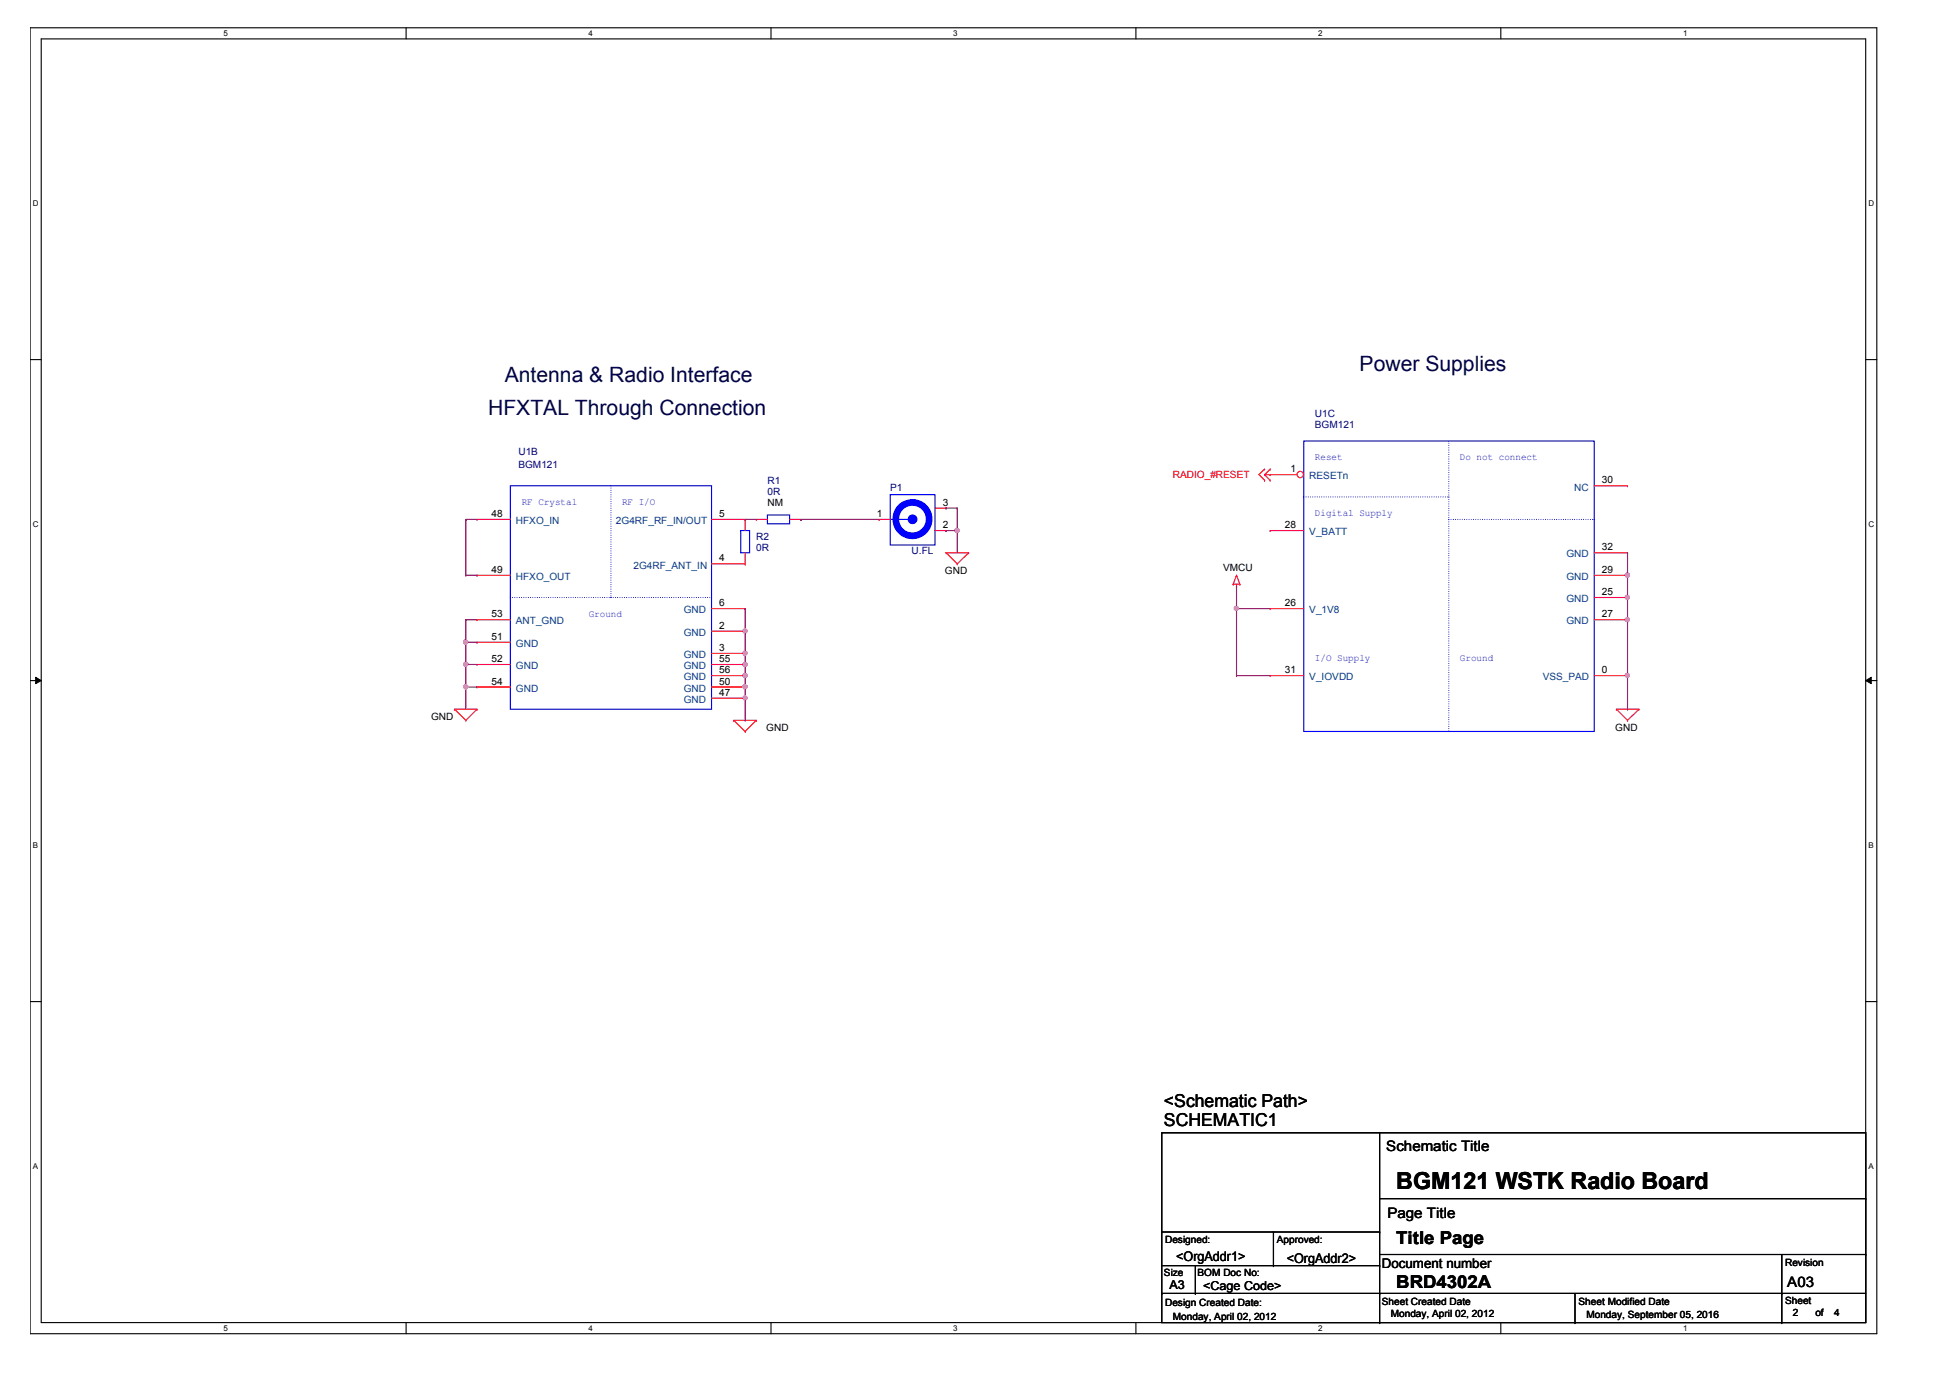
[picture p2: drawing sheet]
<svg xmlns="http://www.w3.org/2000/svg" width="297mm" height="210mm" viewBox="0 0 297 210" stroke-linecap="round" stroke-linejoin="round" font-family="sans-serif">
<path d="M4.6 4.2h281.3v199h-281.3zM6.3 5.9h277.9v195.6h-277.9z" fill="none" stroke="#000" stroke-width=".17"/>
<g fill="#fff">
<path d="M34 4.4h.7v1.4h-.7z"/>
<path d="M34 201.6h.7v1.4h-.7z"/>
</g>
<path d="M61.9 4.2v1.7M61.9 201.5v1.7" fill="none" stroke="#000" stroke-width=".17"/>
<g fill="#fff">
<path d="M89.6 4.4h.7v1.4h-.7z"/>
<path d="M89.6 201.6h.7v1.4h-.7z"/>
</g>
<path d="M117.4 4.2v1.7M117.4 201.5v1.7" fill="none" stroke="#000" stroke-width=".17"/>
<g fill="#fff">
<path d="M145.2 4.4h.7v1.4h-.7z"/>
<path d="M145.2 201.6h.7v1.4h-.7z"/>
</g>
<path d="M173 4.2v1.7M173 201.5v1.7" fill="none" stroke="#000" stroke-width=".17"/>
<g fill="#fff">
<path d="M200.8 4.4h.6v1.4h-.6z"/>
<path d="M200.8 201.6h.6v1.4h-.6z"/>
</g>
<path d="M228.6 4.2v1.7M228.6 201.5v1.7" fill="none" stroke="#000" stroke-width=".17"/>
<g fill="#fff">
<path d="M256.4 4.4h.6v1.4h-.6z"/>
<path d="M256.4 201.6h.6v1.4h-.6z"/>
<path d="M5 30.4h.9v1.3h-.9z"/>
<path d="M284.6 30.4h.9v1.3h-.9z"/>
<path d="M5 79.2h.9v1.4h-.9z"/>
<path d="M284.6 79.2h.9v1.4h-.9z"/>
</g>
<path d="M4.6 54.8h1.7M284.2 54.8h1.7" fill="none" stroke="#000" stroke-width=".17"/>
<g fill="#fff">
<path d="M5 128.1h.8v1.4h-.8z"/>
<path d="M284.6 128.1h.8v1.4h-.8z"/>
</g>
<path d="M4.6 103.7h1.7M284.2 103.7h1.7" fill="none" stroke="#000" stroke-width=".17"/>
<path d="M5.4 103.2l.9 .5-.9 .4zM284.2 103.7l.8-.5v.9z" fill="#000"/>
<path d="M5.4 103.2l.9 .5-.9 .4zM284.2 103.7l.8-.5v.9z" fill="none" stroke="#000" stroke-width=".15"/>
<g fill="#fff">
<path d="M5 177h.8v1.3h-.8z"/>
<path d="M284.6 177h.8v1.3h-.8z"/>
</g>
<g fill="none" stroke="#000" stroke-width=".17">
<path d="M4.6 152.6h1.7M284.2 152.6h1.7M177 172.6h107.2v28.9h-107.2zM210.2 172.6v28.9M177 197h.1M177 197h107.2M177 192.8h33.2M177 187.7h33.2M182.1 197h.1M182.1 192.8v4.2M194 192.8h.1M194 187.7v5.1"/>
<path d="M210.2 197h.1M210.2 192.8h.1M210.2 187.7h.1M210.2 182.6h74M210.2 191.1h74M239.9 197v4.5M271.4 197h.1M271.4 191.1v10.4M284.2 182.6h.1M284.2 191.1h.1M210.2 201.5h.1M239.9 201.5h.1"/>
<path d="M271.4 201.5h.1"/>
</g>
<g fill="none" stroke="#f00" stroke-width=".17">
<path d="M192.6 71.5h.1M192.6 73.2h.1M192.6 72.3h.1M192.6 71.5l-.8 .8 .8 .9M192.6 72.3l.9 .9M192.6 72.3h.9M193.5 71.5h.1M193.5 73.2h.1M193.5 71.5l-.9 .8M144.1 84.2h.1M144.1 84.2h3.4M144.1 84.2l1.7 1.7"/>
<path d="M145.8 85.9h.1M147.5 84.2h.1M147.5 84.2l-1.7 1.7M187.8 89h.1M187.8 89h1.1M188.4 89.3h.1M188.4 87.6h.1M188.4 89v.3M188.4 87.6l-.6 1.4M188.4 87.6l.5 1.4M188.9 89h.1M69.2 108h.1"/>
<path d="M69.2 108h3.5M69.2 108l1.8 1.7M71 109.7h.1M72.7 108h.1M72.7 108l-1.7 1.7M111.8 109.7h.1M111.8 109.7h3.4M111.8 109.7l1.7 1.7M113.5 111.4h.1M115.2 109.7h.1M115.2 109.7l-1.7 1.7M246.2 108h.1"/>
<path d="M246.2 108h3.5M246.2 108l1.7 1.7M247.9 109.7h.1M249.7 108h.1M249.7 108l-1.8 1.7"/>
</g>
<path d="M198.6 75.7h22.1M220.7 75.7h.1M220.7 79.1h22.1M220.7 67.2v44.2M242.8 79.1h.1M220.7 111.4h.1" fill="none" stroke="#00f" stroke-width=".17" stroke-dasharray="0 .3"/>
<path d="M198.6 67.2h44.2v44.2h-44.2z" fill="none" stroke="#00f" stroke-width=".17"/>
<circle cx="198.1" cy="72.3" r=".49" fill="#fff"/>
<g fill="none" stroke="#f00" stroke-width=".17">
<path d="M193.5 72.3h.1M193.5 72.3h4.1M242.8 74h5.1M247.9 74h.1M193.5 80.8h.1M193.5 92.7h.1M193.5 80.8h5.1M193.5 92.7h5.1M242.8 94.4h5.1M242.8 91h5.1M242.8 87.6h5.1M242.8 84.2h5.1"/>
<path d="M247.9 94.4h.1M247.9 91h.1M247.9 87.6h.1M247.9 84.2h.1M193.5 102.9h.1M193.5 102.9h5.1M242.8 102.9h5.1M247.9 102.9h.1"/>
<circle cx="198.1" cy="72.3" r=".49"/>
</g>
<circle cx="139" cy="79.1" r="2.55" fill="none" stroke="#00f" stroke-width="1"/>
<circle cx="139" cy="79.1" r=".66" fill="#00f"/>
<g fill="none" stroke="#00f" stroke-width=".17">
<path d="M135.6 75.4h6.8v7.6h-6.8zM135.6 79.1h2.8M138.4 79.1h.1"/>
<circle cx="139" cy="79.1" r=".66"/>
</g>
<path d="M138.7 81.7h.7v.3h-.7z" fill-rule="evenodd" fill="#00f"/>
<path d="M138.7 81.7h.7v.3h-.7z" fill="none" stroke="#00f" stroke-width=".17"/>
<path d="M138.7 76.2h.7v.3h-.7z" fill-rule="evenodd" fill="#00f"/>
<path d="M77.7 74h30.7v34h-30.7zM116.9 78.4h3.4v1.4h-3.4zM138.7 76.2h.7v.3h-.7zM112.8 80.8h1.4v3.4h-1.4z" fill="none" stroke="#00f" stroke-width=".17"/>
<g fill="none" stroke="#f00" stroke-width=".17">
<path d="M72.7 79.1h.1M72.7 79.1h5M108.4 79.1h5.1M113.5 79.1h.1M113.5 79.1v1.7M115.2 79.1h.1M115.2 79.1h1.7M120.3 79.1h1.7M122 79.1h.1M133.9 79.1h.1M133.9 79.1h1.7M142.4 77.4h1.7"/>
<path d="M144.1 77.4h.1M72.7 87.6h.1M72.7 97.8h.1M72.7 94.4h.1M72.7 87.6h5M72.7 97.8h5M72.7 94.4h5M108.4 92.7h5.1M108.4 96.1h5.1M108.4 99.5h5.1M108.4 85.9h5.1M113.5 92.7h.1"/>
<path d="M113.5 96.1h.1M113.5 99.5h.1M113.5 85.9h.1M113.5 84.2v1.7M142.4 80.8h1.7M144.1 80.8h.1M72.7 104.6h.1M72.7 101.2h.1M72.7 104.6h5M72.7 101.2h5M108.4 104.6h5.1M108.4 101.2h5.1"/>
<path d="M108.4 102.9h5.1M108.4 106.3h5.1M113.5 101.2h.1M113.5 102.9h.1M113.5 104.6h.1M113.5 106.3h.1"/>
</g>
<path d="M93.1 74v17M77.7 91h15.4M93.1 91h.1M93.1 91h15.3M108.4 91h.1" fill="none" stroke="#00f" stroke-width=".17" stroke-dasharray="0 .3"/>
<path d="M71 97.8h.1M71 97.8v3.4" fill="none" stroke="#800040" stroke-width=".17"/>
<circle cx="70.9" cy="101.2" r=".32" fill="#f0f"/>
<circle cx="70.9" cy="101.2" r=".32" fill="none" stroke="#f0f" stroke-width=".17"/>
<path d="M71 97.8h.1M71 97.8h1.7" fill="none" stroke="#800040" stroke-width=".17"/>
<circle cx="70.9" cy="97.8" r=".32" fill="#f0f"/>
<circle cx="70.9" cy="97.8" r=".32" fill="none" stroke="#f0f" stroke-width=".17"/>
<path d="M71 94.4h.1M71 94.4h1.7M71 94.4v3.4M71 101.2h.1M71 104.6h.1M71 101.2v6.8M71 101.2h1.7M71 104.6h1.7" fill="none" stroke="#800040" stroke-width=".17"/>
<circle cx="70.9" cy="104.6" r=".32" fill="#f0f"/>
<circle cx="70.9" cy="104.6" r=".32" fill="none" stroke="#f0f" stroke-width=".17"/>
<path d="M71 79.1h.1M71 79.1h1.7M71 79.1v8.5M71 87.6h.1M71 87.6h1.7M113.5 96.1h.1M113.5 92.7v3.4" fill="none" stroke="#800040" stroke-width=".17"/>
<circle cx="113.5" cy="96.1" r=".32" fill="#f0f"/>
<circle cx="113.5" cy="96.1" r=".32" fill="none" stroke="#f0f" stroke-width=".17"/>
<path d="M122 79.1h.1M122 79.1h11.9M188.4 89.3h.1M188.4 92.7h.1M188.4 89.3v13.6M188.4 92.7h5.1" fill="none" stroke="#800040" stroke-width=".17"/>
<circle cx="188.3" cy="92.7" r=".32" fill="#f0f"/>
<circle cx="188.3" cy="92.7" r=".32" fill="none" stroke="#f0f" stroke-width=".17"/>
<path d="M113.5 99.5h.1M113.5 96.1v5.1M247.9 87.6h.1M247.9 84.2v3.4M113.5 101.2h.1M188.4 102.9h.1M188.4 102.9h5.1" fill="none" stroke="#800040" stroke-width=".17"/>
<circle cx="113.5" cy="99.5" r=".32" fill="#f0f"/>
<circle cx="113.5" cy="99.5" r=".32" fill="none" stroke="#f0f" stroke-width=".17"/>
<circle cx="113.5" cy="101.2" r=".32" fill="#f0f"/>
<circle cx="113.5" cy="101.2" r=".32" fill="none" stroke="#f0f" stroke-width=".17"/>
<path d="M113.5 102.9h.1M113.5 101.2v1.7" fill="none" stroke="#800040" stroke-width=".17"/>
<circle cx="113.5" cy="102.9" r=".32" fill="#f0f"/>
<circle cx="113.5" cy="102.9" r=".32" fill="none" stroke="#f0f" stroke-width=".17"/>
<path d="M113.5 104.6h.1M113.5 106.3h.1M113.5 102.9v3.4" fill="none" stroke="#800040" stroke-width=".17"/>
<circle cx="113.5" cy="104.6" r=".32" fill="#f0f"/>
<circle cx="113.5" cy="104.6" r=".32" fill="none" stroke="#f0f" stroke-width=".17"/>
<circle cx="113.5" cy="106.3" r=".32" fill="#f0f"/>
<circle cx="113.5" cy="106.3" r=".32" fill="none" stroke="#f0f" stroke-width=".17"/>
<path d="M247.9 91h.1M247.9 87.6v3.4M113.5 109.7h.1M113.5 106.3v3.4" fill="none" stroke="#800040" stroke-width=".17"/>
<circle cx="247.9" cy="87.6" r=".32" fill="#f0f"/>
<circle cx="247.9" cy="87.6" r=".32" fill="none" stroke="#f0f" stroke-width=".17"/>
<path d="M247.9 94.4h.1M247.9 91v3.4" fill="none" stroke="#800040" stroke-width=".17"/>
<circle cx="247.9" cy="91" r=".32" fill="#f0f"/>
<circle cx="247.9" cy="91" r=".32" fill="none" stroke="#f0f" stroke-width=".17"/>
<circle cx="247.9" cy="94.4" r=".32" fill="#f0f"/>
<circle cx="247.9" cy="94.4" r=".32" fill="none" stroke="#f0f" stroke-width=".17"/>
<path d="M247.9 94.4v13.6M247.9 102.9h.1M247.9 108h.1" fill="none" stroke="#800040" stroke-width=".17"/>
<circle cx="247.9" cy="102.9" r=".32" fill="#f0f"/>
<circle cx="247.9" cy="102.9" r=".32" fill="none" stroke="#f0f" stroke-width=".17"/>
<path d="M145.8 77.4h.1M145.8 77.4v3.4h-1.7M144.1 80.8h.1" fill="none" stroke="#800040" stroke-width=".17"/>
<circle cx="145.8" cy="80.8" r=".32" fill="#f0f"/>
<circle cx="145.8" cy="80.8" r=".32" fill="none" stroke="#f0f" stroke-width=".17"/>
<path d="M113.5 79.1h.1M113.5 79.1h1.7M144.1 77.4h.1M144.1 77.4h1.7M145.8 80.8h.1M145.8 80.8v3.4" fill="none" stroke="#800040" stroke-width=".17"/>
<circle cx="70.9" cy="101.2" r=".32" fill="#f0f"/>
<circle cx="70.9" cy="101.2" r=".32" fill="none" stroke="#f0f" stroke-width=".17"/>
<circle cx="70.9" cy="97.8" r=".32" fill="#f0f"/>
<circle cx="70.9" cy="97.8" r=".32" fill="none" stroke="#f0f" stroke-width=".17"/>
<circle cx="70.9" cy="104.6" r=".32" fill="#f0f"/>
<circle cx="70.9" cy="104.6" r=".32" fill="none" stroke="#f0f" stroke-width=".17"/>
<circle cx="113.5" cy="96.1" r=".32" fill="#f0f"/>
<circle cx="113.5" cy="96.1" r=".32" fill="none" stroke="#f0f" stroke-width=".17"/>
<circle cx="188.3" cy="92.7" r=".32" fill="#f0f"/>
<circle cx="188.3" cy="92.7" r=".32" fill="none" stroke="#f0f" stroke-width=".17"/>
<circle cx="113.5" cy="99.5" r=".32" fill="#f0f"/>
<circle cx="113.5" cy="99.5" r=".32" fill="none" stroke="#f0f" stroke-width=".17"/>
<circle cx="113.5" cy="101.2" r=".32" fill="#f0f"/>
<circle cx="113.5" cy="101.2" r=".32" fill="none" stroke="#f0f" stroke-width=".17"/>
<circle cx="113.5" cy="102.9" r=".32" fill="#f0f"/>
<circle cx="113.5" cy="102.9" r=".32" fill="none" stroke="#f0f" stroke-width=".17"/>
<circle cx="113.5" cy="104.6" r=".32" fill="#f0f"/>
<circle cx="113.5" cy="104.6" r=".32" fill="none" stroke="#f0f" stroke-width=".17"/>
<circle cx="113.5" cy="106.3" r=".32" fill="#f0f"/>
<circle cx="113.5" cy="106.3" r=".32" fill="none" stroke="#f0f" stroke-width=".17"/>
<circle cx="247.9" cy="87.6" r=".32" fill="#f0f"/>
<circle cx="247.9" cy="87.6" r=".32" fill="none" stroke="#f0f" stroke-width=".17"/>
<circle cx="247.9" cy="91" r=".32" fill="#f0f"/>
<circle cx="247.9" cy="91" r=".32" fill="none" stroke="#f0f" stroke-width=".17"/>
<circle cx="247.9" cy="94.4" r=".32" fill="#f0f"/>
<circle cx="247.9" cy="94.4" r=".32" fill="none" stroke="#f0f" stroke-width=".17"/>
<circle cx="247.9" cy="102.9" r=".32" fill="#f0f"/>
<circle cx="247.9" cy="102.9" r=".32" fill="none" stroke="#f0f" stroke-width=".17"/>
<circle cx="145.8" cy="80.8" r=".32" fill="#f0f"/>
<circle cx="145.8" cy="80.8" r=".32" fill="none" stroke="#f0f" stroke-width=".17"/>
<text font-size="3.6" x="212.7" y="181.1">BGM121 WSTK Radio Board</text>
<g font-size="3.2" fill="#000040">
<text x="76.9" y="58.2">Antenna &amp; Radio Interface</text>
<text x="207.1" y="56.5">Power Supplies</text>
<text x="74.4" y="63.2">HFXTAL Through Connection</text>
</g>
<g font-size="2.7">
<text x="177.3" y="171.6">SCHEMATIC1</text>
<text x="177.3" y="168.7">&lt;Schematic Path&gt;</text>
<text x="212.7" y="189.5">Title Page</text>
<text x="212.7" y="196.2">BRD4302A</text>
</g>
<g font-size="2.2">
<text x="211.2" y="175.3">Schematic Title</text>
<text x="211.3" y="185.5">Page Title</text>
<text x="272.3" y="196">A03</text>
</g>
<g font-size="2">
<text x="179.2" y="192.2">&lt;OrgAddr1&gt;</text>
<text x="196" y="192.3">&lt;OrgAddr2&gt;</text>
<text x="210.5" y="193.2">Document number</text>
</g>
<g font-size="1.9">
<text x="178.2" y="196.3">A3</text>
<text x="183.3" y="196.5">&lt;Cage Code&gt;</text>
</g>
<g font-size="1.5" fill="#000080">
<text x="200.3" y="63.5">U1C</text>
<text x="200.3" y="65.2">BGM121</text>
<text x="79" y="69.3">U1B</text>
<text x="79" y="71.3">BGM121</text>
<text x="116.9" y="73.7">R1</text>
<text x="116.9" y="75.4">0R</text>
<text x="135.6" y="74.7">P1</text>
<text x="115.2" y="82.2">R2</text>
<text x="115.2" y="83.9">0R</text>
<text x="138.9" y="84.4">U.FL</text>
</g>
<g font-size="1.5">
<text x="196.6" y="71.9">1</text>
<text x="116.9" y="77.1">NM</text>
<text x="143.6" y="77">3</text>
<text x="244" y="73.6">30</text>
<text x="74.9" y="78.7">48</text>
<text x="109.6" y="78.7">5</text>
<text x="133.6" y="78.7">1</text>
<text x="143.6" y="80.4">2</text>
<text x="195.7" y="80.4">28</text>
<text x="244" y="83.8">32</text>
<text x="74.9" y="87.2">49</text>
<text x="109.6" y="85.5">4</text>
<text x="143.9" y="87.5">GND</text>
<text x="186.3" y="87">VMCU</text>
<text x="244" y="87.2">29</text>
<text x="74.9" y="94">53</text>
<text x="109.6" y="92.3">6</text>
<text x="109.6" y="95.8">2</text>
<text x="195.7" y="92.3">26</text>
<text x="244" y="94">27</text>
<text x="244" y="90.6">25</text>
<text x="74.9" y="97.5">51</text>
<text x="74.9" y="100.8">52</text>
<text x="109.6" y="99.1">3</text>
<text x="109.6" y="100.8">55</text>
<text x="74.9" y="104.3">54</text>
<text x="109.6" y="102.5">56</text>
<text x="109.6" y="104.3">50</text>
<text x="109.6" y="106">47</text>
<text x="195.7" y="102.5">31</text>
<text x="244" y="102.5">0</text>
<text x="65.7" y="109.6">GND</text>
<text x="116.7" y="111.3">GND</text>
<text x="246.1" y="111.3">GND</text>
<text x="177.5" y="189.4">Designed:</text>
<text x="194.5" y="189.4">Approved:</text>
<text x="177.3" y="194.4">Size</text>
<text x="182.4" y="194.4">BOM Doc No:</text>
<text x="271.9" y="192.8">Revision</text>
<text x="177.5" y="199">Design Created Date:</text>
<text x="178.7" y="201">Monday, April 02, 2012</text>
<text x="210.5" y="198.8">Sheet Created Date</text>
<text x="211.9" y="200.7">Monday, April 02, 2012</text>
<text x="240.5" y="198.8">Sheet Modified Date</text>
<text x="241.7" y="200.8">Monday, September 05, 2016</text>
<text x="271.9" y="198.6">Sheet</text>
<text x="273.1" y="200.5">2</text>
<text x="276.5" y="200.5">of</text>
<text x="279.4" y="200.5">4</text>
</g>
<g font-size="1.5" fill="#00f">
<text x="200.3" y="70.1">Reset</text>
<text x="222.4" y="70.1">Do not connect</text>
<text x="79.5" y="76.9">RF Crystal</text>
<text x="94.8" y="76.9">RF I/O</text>
<text x="200.3" y="78.6">Digital Supply</text>
<text x="89.7" y="93.9">Ground</text>
<text x="200.3" y="100.8">I/O Supply</text>
<text x="222.4" y="100.8">Ground</text>
</g>
<text font-size="1.5" fill="#f00" x="178.7" y="72.9">RADIO_#RESET</text>
<g font-size="1.5" fill="#004080">
<text x="199.4" y="73">RESETn</text>
<text x="239.8" y="74.7">NC</text>
<text x="78.6" y="79.8">HFXO_IN</text>
<text x="93.8" y="79.8">2G4RF_RF_IN/OUT</text>
<text x="199.4" y="81.5">V_BATT</text>
<text x="78.6" y="88.3">HFXO_OUT</text>
<text x="96.5" y="86.6">2G4RF_ANT_IN</text>
<text x="238.6" y="88.3">GND</text>
<text x="238.6" y="84.9">GND</text>
<text x="78.6" y="95.1">ANT_GND</text>
<text x="104.2" y="93.4">GND</text>
<text x="199.4" y="93.4">V_1V8</text>
<text x="238.6" y="95.1">GND</text>
<text x="238.6" y="91.7">GND</text>
<text x="78.6" y="98.6">GND</text>
<text x="78.6" y="101.9">GND</text>
<text x="104.2" y="96.9">GND</text>
<text x="104.2" y="100.2">GND</text>
<text x="104.2" y="101.9">GND</text>
<text x="78.6" y="105.4">GND</text>
<text x="104.2" y="103.6">GND</text>
<text x="104.2" y="105.4">GND</text>
<text x="104.2" y="107.1">GND</text>
<text x="199.4" y="103.6">V_IOVDD</text>
<text x="235" y="103.6">VSS_PAD</text>
</g>
<g font-size="1.2">
<text x="34" y="5.5">5</text>
<text x="89.6" y="5.5">4</text>
<text x="145.2" y="5.5">3</text>
<text x="200.8" y="5.5">2</text>
<text x="256.4" y="5.5">1</text>
<text x="5" y="31.5">D</text>
<text x="284.6" y="31.5">D</text>
<text x="5" y="80.3">C</text>
<text x="284.6" y="80.3">C</text>
<text x="5" y="129.2">B</text>
<text x="284.6" y="129.2">B</text>
<text x="5" y="178.1">A</text>
<text x="284.6" y="178.1">A</text>
<text x="34" y="202.7">5</text>
<text x="89.6" y="202.7">4</text>
<text x="145.2" y="202.7">3</text>
<text x="200.8" y="202.7">2</text>
<text x="256.4" y="202.7">1</text>
</g>
</svg>
